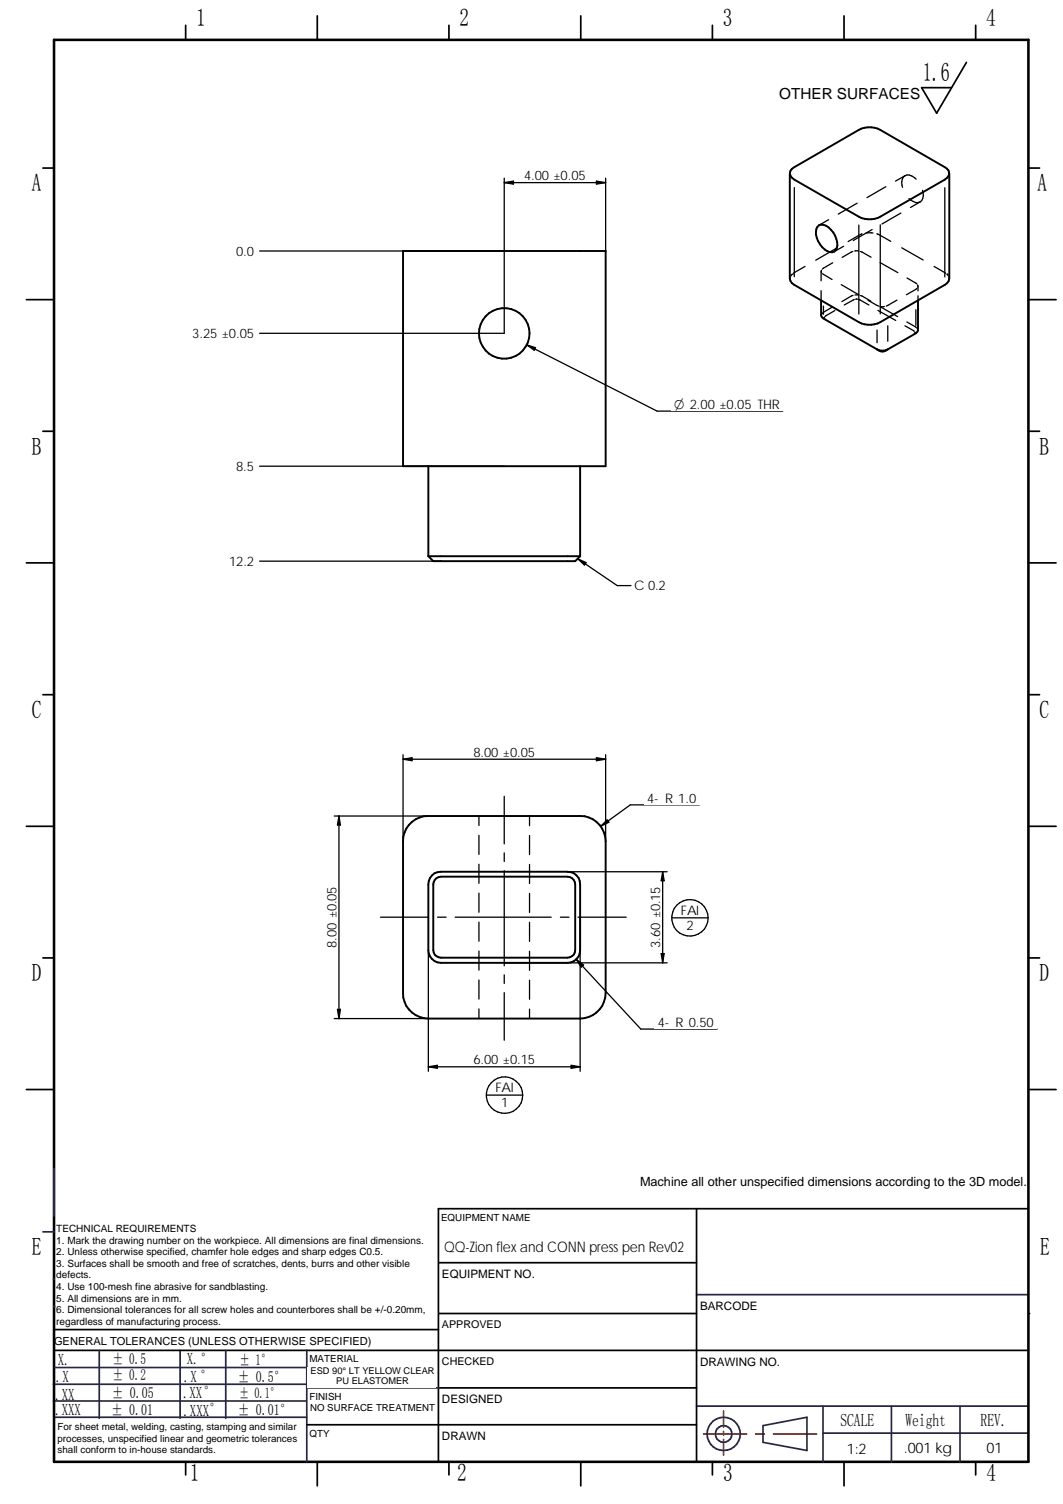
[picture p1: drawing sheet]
<svg xmlns="http://www.w3.org/2000/svg" width="210mm" height="297mm" viewBox="0 0 210 297" stroke-linecap="round" stroke-linejoin="round" font-family="sans-serif">
<g fill="none" stroke="#26264c" stroke-width=".34">
<path d="M8.5 243.3h2.2M10.5 252.6h.2M137.5 255.7h65.6M10.5 276.7h50M10.5 273.4h50M10.8 279.9h49.8M10.8 270.1h50M35.6 266.7v13.4M60.6 266.7v22M60.7 274.1h26M137.5 277.7h65.6M162.5 277.7v11"/>
<path d="M176 277.7v11M189.6 277.7v11M150.7 281.6l8.6-1.7v6.6l-8.6-1.6zM162.5 283h40.5"/>
</g>
<g fill="none" stroke="#000" stroke-width=".34">
<path d="M36.7 5v2.9M88.6 5v2.9M140.7 5v2.9M192.7 5v2.9M8.5 33.2h2.2M203.1 33.2h2.2M5.2 59.2h5.5M203.1 59.2h5.4M8.5 85.2h2.2M203.1 85.2h2.2M5.2 111.2h5.5M203.1 111.2h5.4"/>
<path d="M8.5 137.2h2.2M203.1 137.2h2.2M5.2 163.2h5.5M203.1 163.2h5.4M8.5 189.2h2.2M203.1 189.2h2.2M5.2 215.2h5.5M203.1 215.2h5.4M86.6 238.7v50M10.7 266.7h192.4M10.7 262.6h75.9M86.7 274.1h50.8"/>
<path d="M36.7 288.7v2.6M62.7 288.7v4.8M88.6 288.7v2.6M114.7 288.7v4.8M140.7 288.7v2.6M166.7 288.7v4.8M192.7 288.7v2.6"/>
</g>
<path d="M10.7 7.9h192.4v280.8h-192.4z" fill="none" stroke="#000" stroke-width=".51"/>
<path d="M142.9 278.7v3.2M138.9 283.2h8.5M142.9 282.7v.7M142.9 284.3v3.1M149.2 283.2h1.7M152.7 283.2h8.5" fill="none" stroke="#f00" stroke-width=".34"/>
<circle cx="10.6" cy="258.1" r=".17" fill="#26264c"/>
<g fill="none" stroke="#26264c" stroke-width=".34">
<path d="M10.7 230.8v9.4M19.6 266.7v13.4M44.6 266.7v13.4M60.5 266.7h.1"/>
<circle cx="142.9" cy="283.2" r="3.3"/>
<circle cx="142.9" cy="283.2" r="1.63"/>
</g>
<path d="M190.8 12.3l-5.8 10.1-3-5.1h5.9M86.6 238.7h116.5M86.7 259.4h50.8M86.7 249.4h50.8M86.6 281.4h50.9" fill="none" stroke="#000" stroke-width=".34"/>
<circle cx="203.1" cy="259.4" r=".17" fill="#000"/>
<g fill="#fff">
<path d="M137.9 271.4h64.4v6.1h-64.4z"/>
<path d="M189.9 283.9h13v4h-13z"/>
<path d="M86.9 254.9h50.2v4h-50.2z"/>
<path d="M60.7 270h25.3v4h-25.3z"/>
<path d="M87 244.3h50v4h-50z"/>
<path d="M60.8 277.1h25.2v4h-25.2z"/>
<path d="M176.4 284.1h13v4h-13z"/>
<path d="M162.7 284.1h13v4h-13z"/>
<path d="M137.9 260.4h64.5v6h-64.5z"/>
</g>
<path d="M62.7 3.1v4.8M114.7 3.1v4.8M166.7 3.1v4.8M137.5 238.7v50M60.6 281.4h26" fill="none" stroke="#000" stroke-width=".34"/>
<path d="M101.6 283.2h25.3v4h-25.3z" fill="#fff"/>
<g fill="none" stroke="#000" stroke-width=".38">
<path d="M156.4 33.3l13.2-7.6a4.6 4.6 0 0 1 4.2 0l12.8 7.3a1.3 1.3 0 0 1 .8 1.2 1.3 1.3 0 0 1-.8 1.3l-12.8 7.3a4.6 4.6 0 0 1-4.2 0l-12.8-7.3a1.27 1.27 0 0 1-.4-2.2zM187.5 34.2v20.8l-.2 .5-.7 .8-12.8 7.3a4.6 4.6 0 0 1-4.2 0l-12.8-7.3-.7-.8-.1-.5v-20.8M79.6 49.6h40v42.5h-40zM161.7 44.5a2.02 2.02 0 0 1 2.4 .9 4.1 4.1 0 0 1 1.1 3.6 1.16 1.16 0 0 1-1.8 .6 4.3 4.3 0 0 1-2.2-4.4zM162.1 59.4v2.9l.5 .6 10.6 6.1M181.3 59.4v5.8l-.2 .3-.3 .3-5.5 3.2M173.2 69a1.53 1.53 0 0 0 2.1 0M175.3 69a2.22 2.22 0 0 1-2.1 0M84.6 92.1v17.8M114.6 92.1v17.8M84.6 109.9h30M114.6 109.9l-1 .9h-28l-1-.9"/>
<path d="M81.4 162.3a5 5 0 0 1 3.2-1.1h30a5 5 0 0 1 5 5v29.9a5.1 5.1 0 0 1-5 5.1h-30a5 5 0 0 1-5-5.1v-29.9a5 5 0 0 1 1.8-3.9zM85.3 172.9l.5-.4 1.3-.3h25a2.46 2.46 0 0 1 2.5 2.5v13a2.53 2.53 0 0 1-2.5 2.5h-25a2.53 2.53 0 0 1-2.5-2.5v-13l.1-.7zM86.2 173.4l.9-.3h25a1.55 1.55 0 0 1 1.5 1.6v13a1.48 1.48 0 0 1-1.5 1.4h-25a1.55 1.55 0 0 1-1.5-1.4v-13l.3-.9z"/>
<circle cx="99.6" cy="65.8" r="5"/>
</g>
<g fill="none" stroke="#000" stroke-width=".25">
<path d="M156.8 37v17.7M174.9 36.9l-3.7 2.1M178.7 34.7l-1.9 1.1M178.7 34.7a1.81 1.81 0 0 1 2.2 .7M178.7 34.7a1.88 1.88 0 0 0-.5 2.3M179.5 39.2a2.21 2.21 0 0 0 2.2 .7M181.7 39.9l-1.9 1.1M182.2 37.6a1.96 1.96 0 0 1-.5 2.3M186.6 37.1v17.6M156 54.8v.2M156.4 54.2l-.3 .4M156.4 54.2h.1"/>
<path d="M159 52.6l-2.4 1.4M162.1 53.6v1.9M162.1 57.4v2M162.2 53.4v.4M162.4 54.1l1.9 1.1M163.6 43.4l-1.9 1.1M164.4 51.9l-2 1.2M165.3 48.9l-4.2 2.5M166.1 56.2l3.5 2.1M166.6 48.6l-1.9 1.1M168.4 49.7l-2.1 1.1M168.4 58.3l-2.2 1.3"/>
<path d="M168.7 59.1l-2 1.1M168.8 49.6h.7M168.8 58.3h.7M169 59.1h.3M169.2 40.1l-3.7 2.2M169.6 44.4v17.6M169.6 59.1l2 1.1M169.9 49.7l2.1 1.1M169.9 58.4l2.1 1.1M170.2 46.2l-2.7 1.5M171 46h1.4M171.4 59.3l2.1 1.2"/>
<path d="M172.2 45.3l-3.7 2.2M173.1 46.2l2.8 1.5M173.8 51.9l3.5 1.9M173.8 44.4v17.6M177.1 59.3l-2.1 1.2M177.9 42.1l-3.7 2.1M178.1 48.9l4.2 2.5M179.1 54.9l1.9 1.1M181 57l-2 1.2M181.2 56.3v.4M181.3 56.5v.9M181.3 58.4v1"/>
<path d="M184.4 52.6l2.3 1.4M187 54.1h.1M187 54.2l.3 .3M187.4 54.8l.1 .2M162.2 62.1l-.1 .2M162.3 61.9h.1M162.4 61.8l-.1 .1M162.6 60.5v1.6M162.8 62.6v.3M162.9 63l.1 .1M164.4 60.6l-1.9 1.1M164.8 61.3l-1.9 1.2"/>
<path d="M173.2 65.2v2.5M173.4 61.3l3.5 2M173.7 60.5l3.5 2M173.9 60.5h.7M175.3 64.3v3.1M178.7 64.3l1.8 1.1M179.1 63.6l1.8 1.1M180.5 66l-.1 .1M180.6 65.6v.2M180.8 61.2v3.1M181.1 64.8l.1 .2M181.2 65.2h.1"/>
<path d="M94.6 161.2v1.8M94.6 165v3.7M94.6 170.7v3.8M94.6 176.4v3.8M104.6 161.2v1.9M104.6 165v3.8M104.6 170.7v3.8M104.6 176.4v3.8M112.1 172.2h19.6M94.6 182.1v3.8M94.6 187.8v3.8M94.6 193.5v3.8"/>
<path d="M94.6 199.3v1.9M99.6 190.2h32.1M104.6 182.2v3.7M104.6 187.9v3.7M104.6 193.6v3.8M104.6 199.3v1.9"/>
</g>
<path d="M128.3 174.4h2.4v13.5h-2.4z" fill="#fff"/>
<path d="M130.9 172.2l.2 1.7h-.5zM130.9 172.2v18M84.6 187.7v23.9M114.6 181.1v30.5M130.6 188.3h.5l-.2 1.9z" fill="none" stroke="#000" stroke-width=".25"/>
<path d="M130.9 172.2l.2 1.7h-.5zM130.6 188.3h.5l-.2 1.9z" fill="#000"/>
<path d="M92.8 208.1h13.5v2.5h-13.5z" fill="#fff"/>
<path d="M84.6 210.7h30M84.6 210.7l1.8-.3v.6zM112.8 210.4l1.8 .3-1.8 .3z" fill="none" stroke="#000" stroke-width=".25"/>
<path d="M84.6 210.7l1.8-.3v.6zM112.8 210.4l1.8 .3-1.8 .3z" fill="#000"/>
<path d="M96 212.7h7.2v7.2h-7.2z" fill="#fff"/>
<g fill="none" stroke="#000" stroke-width=".25">
<path d="M96 216.3h7.2"/>
<circle cx="99.6" cy="216.3" r="3.6"/>
</g>
<path d="M132.6 177.7h7.2v7.2h-7.2z" fill="#fff"/>
<g fill="none" stroke="#000" stroke-width=".25">
<path d="M99.6 157.3v9.4M66 161.2h18.6M99.6 168.4v1.7M99.6 172v18.8M75.1 181.1h9.5M86.4 181.1h1.7M89.9 181.1h18.9M99.6 192.5v1.7M99.6 196v9.4M110.7 181.1h1.7M114.1 181.1h9.6M132.6 181.3h7.2"/>
<path d="M66 201.2h18.6"/>
<circle cx="136.2" cy="181.3" r="3.6"/>
</g>
<path d="M64.3 174.4h2.5v13.5h-2.5z" fill="#fff"/>
<path d="M79.6 149.1v17.1M119.6 149.1v17.1M66.9 161.2v40M66.9 161.2l.3 1.7h-.6zM66.6 199.3h.6l-.3 1.9z" fill="none" stroke="#000" stroke-width=".25"/>
<path d="M66.9 161.2l.3 1.7h-.6zM66.6 199.3h.6l-.3 1.9z" fill="#000"/>
<path d="M92.8 147.4h13.5v2.4h-13.5z" fill="#fff"/>
<path d="M51.3 49.6h48.3M79.6 149.9l1.8-.3v.6zM79.6 149.9h40M117.8 149.6l1.8 .3-1.8 .3z" fill="none" stroke="#000" stroke-width=".25"/>
<path d="M79.6 149.9l1.8-.3v.6zM117.8 149.6l1.8 .3-1.8 .3z" fill="#000"/>
<path d="M46 48.4h4.8v2.4h-4.8z" fill="#fff"/>
<path d="M51.3 65.8h48.3" fill="none" stroke="#000" stroke-width=".25"/>
<path d="M37.4 64.6h13.4v2.5h-13.4z" fill="#fff"/>
<path d="M51.3 92.1h48.3" fill="none" stroke="#000" stroke-width=".25"/>
<path d="M46 90.9h4.8v2.4h-4.8z" fill="#fff"/>
<path d="M51.3 110.8h35.8" fill="none" stroke="#000" stroke-width=".25"/>
<path d="M44.6 109.6h6.2v2.5h-6.2z" fill="#fff"/>
<path d="M99.6 35.2v30.6M119.6 35.2v14.4" fill="none" stroke="#000" stroke-width=".25"/>
<path d="M102.9 33.5h13.4v2.4h-13.4z" fill="#fff"/>
<path d="M99.6 36.1l1.8-.3v.6zM99.6 36.1h20M117.8 35.8l1.8 .3-1.8 .3zM129.8 81.2h24.8" fill="none" stroke="#000" stroke-width=".25"/>
<path d="M99.6 36.1l1.8-.3v.6zM117.8 35.8l1.8 .3-1.8 .3z" fill="#000"/>
<path d="M132.5 78.6h22.1v2.5h-22.1z" fill="#fff"/>
<path d="M104 68.1l25.8 13.1M104 68.1l1.7 .6-.2 .5zM124.5 159h13.6" fill="none" stroke="#000" stroke-width=".25"/>
<path d="M104 68.1l1.7 .6-.2 .5z" fill="#000"/>
<path d="M127.1 156.4h11v2.4h-11z" fill="#fff"/>
<path d="M124.5 159l-5.9 4.2M118.6 163.2l1.3-1.3 .3 .5zM126.5 203.2h15.1" fill="none" stroke="#000" stroke-width=".25"/>
<path d="M119.9 161.9l.3 .5-1.6 .8z" fill="#000"/>
<path d="M129.2 200.7h12.4v2.4h-12.4z" fill="#fff"/>
<path d="M113.8 189.5l12.7 13.7M113.8 189.5l1.4 1.1-.4 .4z" fill="none" stroke="#000" stroke-width=".25"/>
<path d="M113.8 189.5l1.4 1.1-.4 .4z" fill="#000"/>
<path d="M124.6 113.8h7.5v3.6h-7.5z" fill="#fff"/>
<path d="M114.1 110.4l1.6 .7-.3 .5zM114.1 110.4l7.8 5.3h2.7" fill="none" stroke="#000" stroke-width=".25"/>
<path d="M114.1 110.4l1.6 .7-.3 .5z" fill="#000"/>
<text font-size="5.1" x="182.2" y="16">1.6</text>
<g font-size="4.9">
<text x="38.7" y="5.2">1</text>
<text x="90.8" y="5.2">2</text>
<text x="142.7" y="5.2">3</text>
<text x="194.7" y="5.2">4</text>
<text x="6.3" y="37.8">A</text>
<text x="204.9" y="37.8">A</text>
<text x="6.3" y="89.8">B</text>
<text x="205.2" y="89.8">B</text>
<text x="6.3" y="141.8">C</text>
<text x="205.2" y="141.8">C</text>
<text x="6.3" y="193.8">D</text>
<text x="205.2" y="193.8">D</text>
<text x="6.3" y="247.9">E</text>
<text x="205.4" y="247.9">E</text>
<text x="37.5" y="292.5">1</text>
<text x="90.3" y="292.5">2</text>
<text x="142.8" y="292.5">3</text>
<text x="194.8" y="292.5">4</text>
</g>
<g font-size="3.6">
<text x="165.9" y="281.6">SCALE</text>
<text x="178.8" y="281.6">Weight</text>
<text x="193.6" y="281.6">REV.</text>
</g>
<g font-size="3.3">
<text x="11.4" y="269.7">X.</text>
<text x="36.9" y="269.4">X.°</text>
<text x="11" y="272.9">.X</text>
<text x="36.3" y="273">.X °</text>
<text x="10.9" y="276.4">.XX</text>
<text x="10.9" y="279.5">.XXX</text>
<text x="36.2" y="276">.XX°</text>
<text x="36.2" y="279.7">.XXX°</text>
</g>
<g font-size="3">
<text x="153.9" y="19.6">OTHER SURFACES</text>
<text x="22.2" y="269.3">± 0.5</text>
<text x="47.3" y="269.5">± 1°</text>
<text x="22.2" y="272.5">± 0.2</text>
<text x="47" y="273">± 0.5°</text>
<text x="22" y="279.4">± 0.01</text>
<text x="22.1" y="276.2">± 0.05</text>
<text x="46.9" y="279.4">± 0.01°</text>
</g>
<g font-size="2.9">
<text x="87.7" y="247.4">QQ-Zion flex and CONN press pen Rev02</text>
<text x="47.2" y="276.2">± 0.1°</text>
<text x="167.2" y="287.1">1:2</text>
<text x="178.5" y="287.1">.001 kg</text>
<text x="194.8" y="286.9">01</text>
</g>
<text font-size="2.8" x="133.1" y="80.7">O 2.00 ±0.05 THR</text>
<g font-size="2.6">
<text x="103.5" y="35.6">4.00±0.05</text>
<text x="46.7" y="50.5">0.0</text>
<text x="38" y="66.8">3.25 ±0.05</text>
<text x="46.7" y="93">8.5</text>
<text x="45.3" y="111.8">12.2</text>
<text x="125.2" y="116.5">C 0.2</text>
<text x="93.5" y="149.5">8.00 ±0.05</text>
<text x="127.8" y="158.5">4- R 1.0</text>
<text x="134.5" y="180.7">FAI</text>
<text x="135.6" y="183.7">2</text>
<text x="66.5" y="187.2" transform="rotate(-90 66.5 187.2)">8.00 ±0.05</text>
<text x="130.4" y="187.2" transform="rotate(-90 130.4 187.2)">3.60 ±0.15</text>
<text x="129.9" y="202.8">4- R 0.50</text>
<text x="93.5" y="210.2">6.00 ±0.15</text>
<text x="97.8" y="215.7">FAI</text>
<text x="98.9" y="218.7">1</text>
</g>
<text font-size="2.5" x="126.4" y="234.2">Machine all other unspecified dimensions according to the 3D model.</text>
<g font-size="2.3">
<text x="87.3" y="252.4">EQUIPMENT NO.</text>
<text x="138.2" y="258.7">BARCODE</text>
<text x="138.2" y="269.7">DRAWING NO.</text>
<text x="87.3" y="277.1">DESIGNED</text>
<text x="87.3" y="284.4">DRAWN</text>
</g>
<text font-size="2.2" x="10.7" y="265.6">GENERAL TOLERANCES (UNLESS OTHERWISE SPECIFIED)</text>
<g font-size="2.1">
<text x="87.3" y="262.3">APPROVED</text>
<text x="87.3" y="269.5">CHECKED</text>
</g>
<g font-size="2">
<text x="11.1" y="243.3">TECHNICAL REQUIREMENTS</text>
<text x="11.1" y="245.6">1. Mark the drawing number on the workpiece. All dimensions are final dimensions.</text>
<text x="11.1" y="247.9">2. Unless otherwise specified, chamfer hole edges and sharp edges C0.5.</text>
<text x="11.1" y="250.2">3. Surfaces shall be smooth and free of scratches, dents, burrs and other visible</text>
<text x="11.1" y="252.5">defects.</text>
<text x="11.1" y="254.8">4. Use 100-mesh fine abrasive for sandblasting.</text>
<text x="11.1" y="257.1">5. All dimensions are in mm.</text>
<text x="11.1" y="259.4">6. Dimensional tolerances for all screw holes and counterbores shall be +/-0.20mm,</text>
<text x="11.1" y="261.6">regardless of manufacturing process.</text>
</g>
<g font-size="1.9">
<text x="87.1" y="241.1">EQUIPMENT NAME</text>
<text x="61.1" y="269">MATERIAL</text>
<text x="61.1" y="276.4">FINISH</text>
<text x="61.2" y="278.8">NO SURFACE TREATMENT</text>
<text x="11.4" y="282.5">For sheet metal, welding, casting, stamping and similar</text>
<text x="11.4" y="284.7">processes, unspecified linear and geometric tolerances</text>
<text x="11.4" y="287">shall conform to in-house standards.</text>
<text x="61.1" y="283.7">QTY</text>
</g>
<g font-size="1.8">
<text x="61.3" y="271.3">ESD 90° LT YELLOW CLEAR</text>
<text x="66.4" y="273.4">PU ELASTOMER</text>
</g>
</svg>
